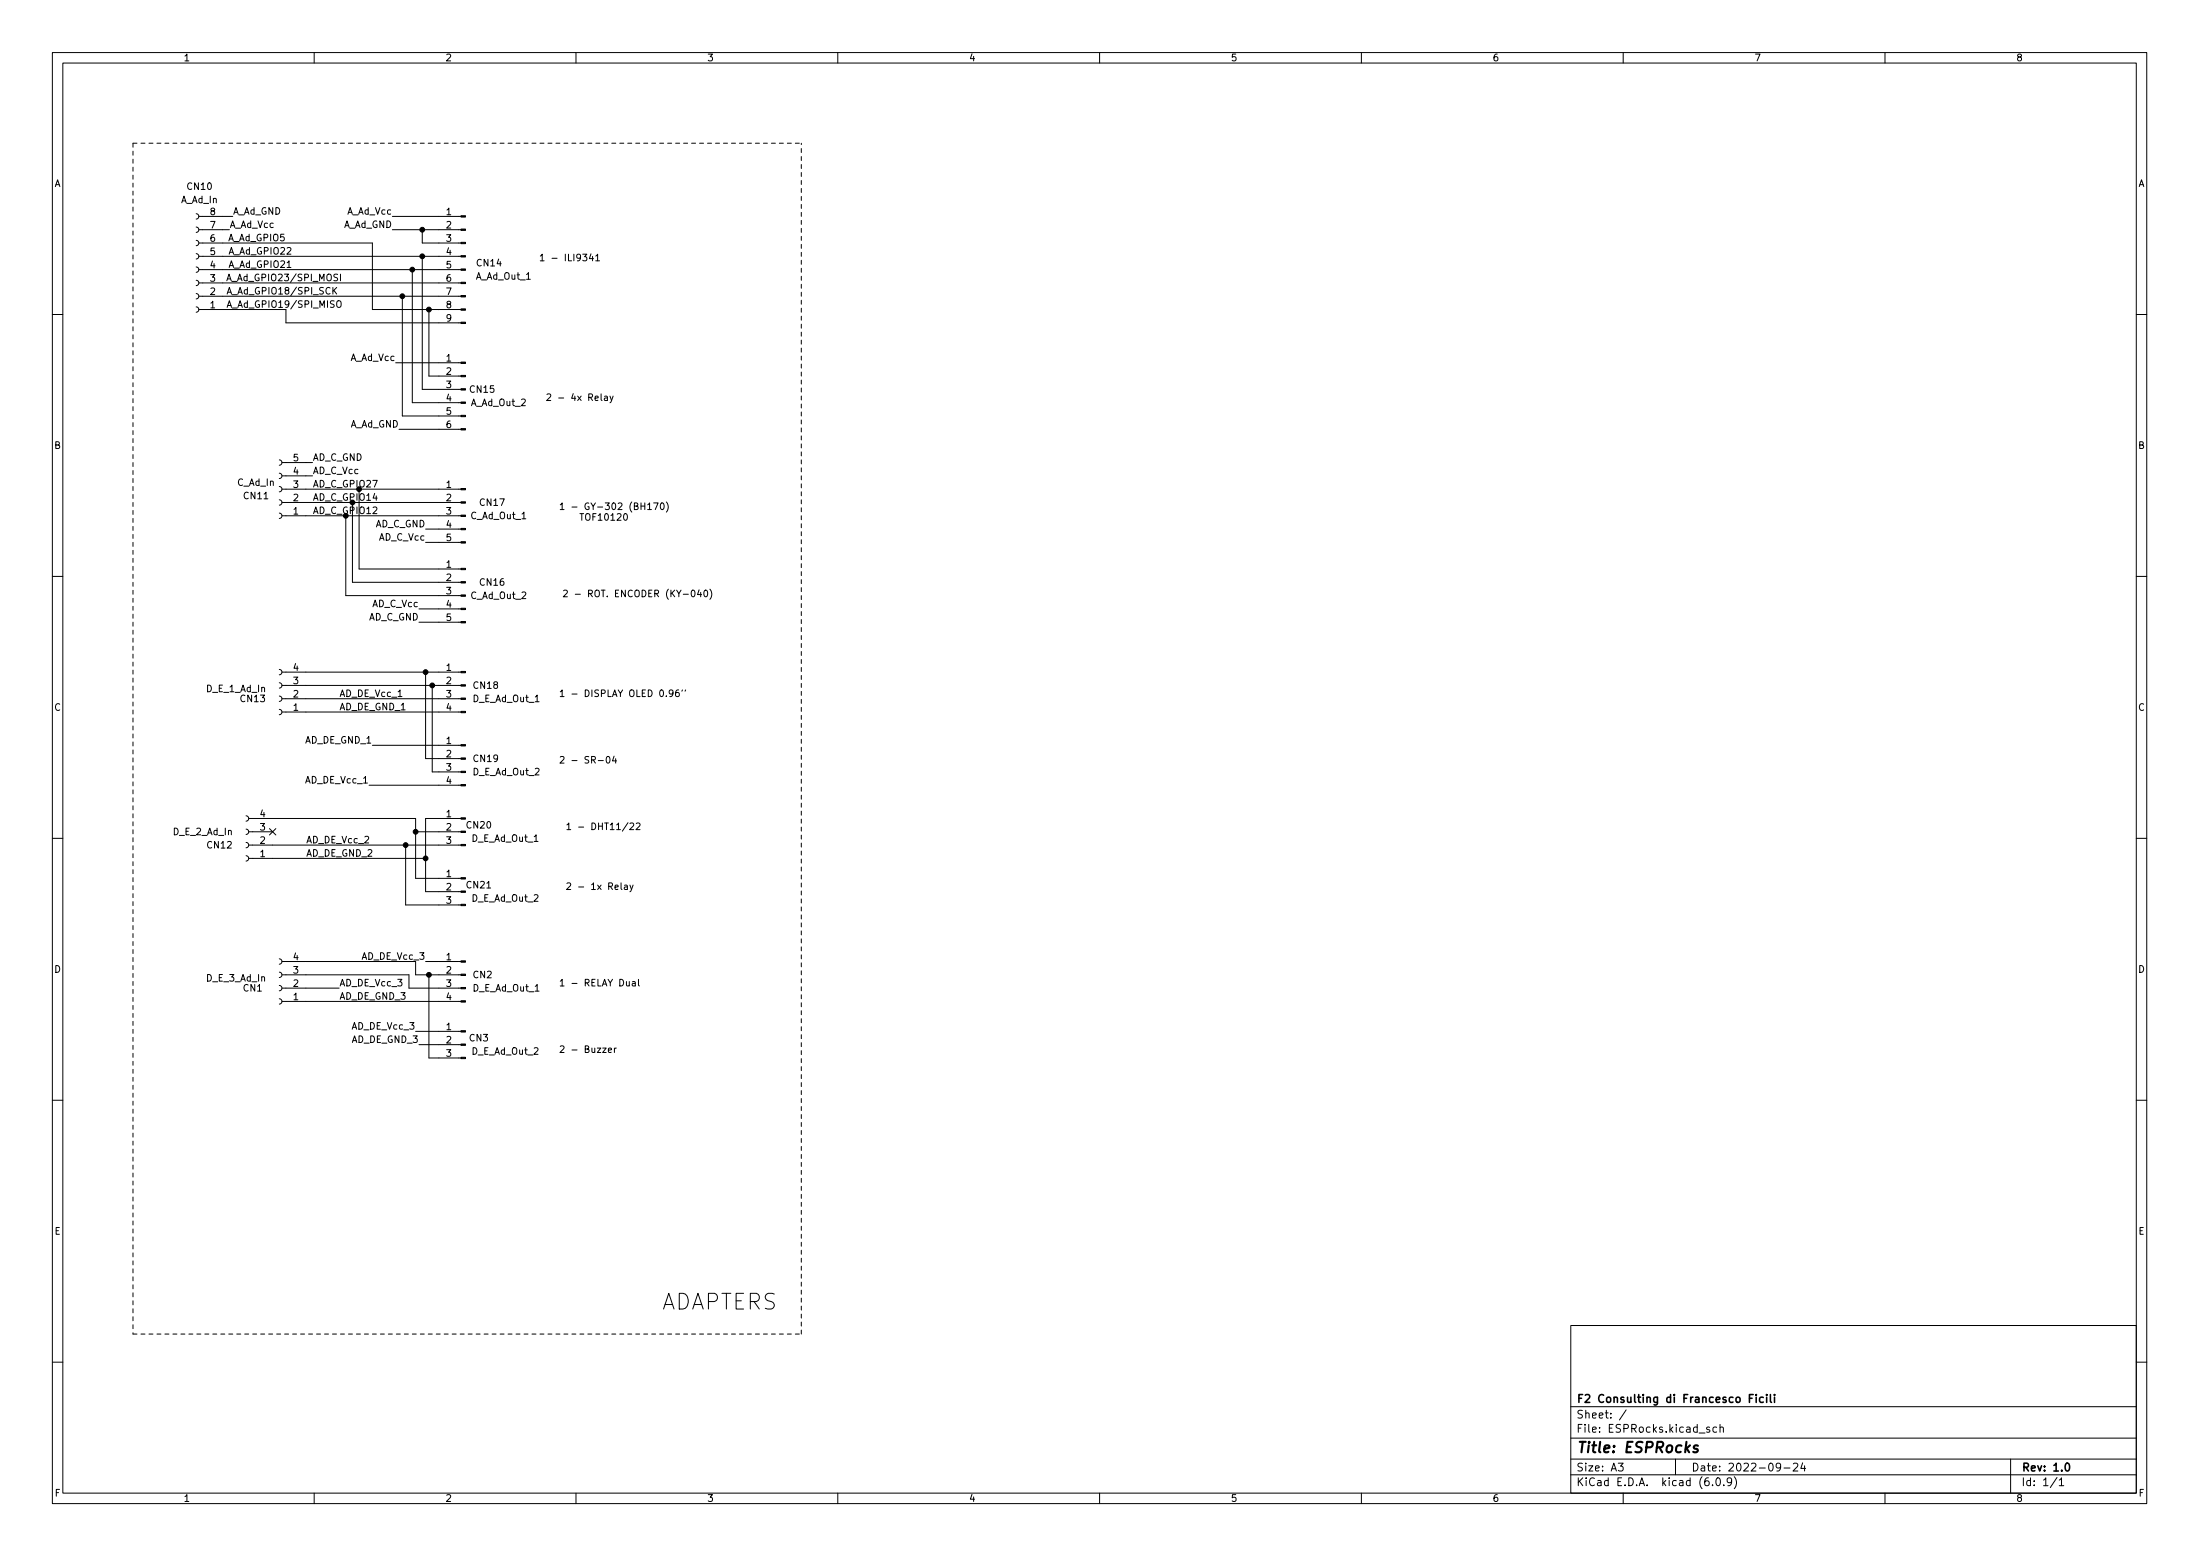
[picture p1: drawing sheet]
<svg xmlns="http://www.w3.org/2000/svg" width="420mm" height="297mm" viewBox="0 0 420 297" stroke-linecap="round" stroke-linejoin="round" font-family="sans-serif">
<g fill="none" stroke="#000" stroke-width=".19">
<path d="M10 10h400v277h-400zM12 12h396v273h-396zM60 10v2M110 10v2M160 10v2M210 10v2M260 10v2M310 10v2M360 10v2M37.5 40.8l.3 .2 .2 .3-.2 .4-.3 .1M37.5 43.3l.3 .2 .2 .4-.2 .3-.3 .2M37.5 45.9l.3 .1 .2 .4-.2 .4-.3 .1"/>
<path d="M37.5 48.4l.3 .2 .2 .3-.2 .4-.3 .1M37.5 51l.3 .1 .2 .4-.2 .3-.3 .2M37.5 53.5l.3 .2 .2 .3-.2 .4-.3 .1M37.5 56l.3 .2 .2 .4-.2 .3-.3 .2M37.5 58.6l.3 .1 .2 .4-.2 .4-.3 .1M38 41.3h6.4M38 43.9h5.8M38 46.4h33.1v12.7h16.9M38 48.9h50M38 51.5h50M38 54h50M38 56.6h50"/>
<path d="M38 59.1h16.6v2.5h33.4M43.3 53.6l.4-1.3 .5 1.3M43.4 53.2h.6M63.6 54.9v1.2M63.8 55.4l.5 .7M64.3 54.9l-.7 .7M64.5 57.5l.1-.1a.43 .43 0 0 1 .5 .4v.5a.42 .42 0 0 1-.4 .4 .42 .42 0 0 1-.4-.4zM74.9 41.3h13.1M74.9 43.9h13.1M76.8 56.6v22.8h11.2M78.7 51.5v25.4h9.3M80.6 48.9v25.4h7.4"/>
<path d="M80.6 43.9v2.5h7.4M81.9 59.1v12.7h6.1M111.3 48.5h.8l-.4 .5 .3 .1v.6l-.2 .1-.5-.1M112.9 48.5l-.3 .9h.7M113.2 48.9v.9M113.8 48.9l.3-.4v1.3M113.8 49.8h.7M10 60h2M75.6 69.3h12.4M113.7 76l.6-.1-.1-.2-.4-.1-.1 .2v.6h.5M114.8 75.2v1.1l.2 .2M115.5 75.7h.4l.1 .8"/>
<path d="M116 75.9l-.4 .1-.2 .2 .2 .3 .4-.1M116.5 75.6l.3 .9M117.1 75.6l-.4 1.2-.2 .1M408 60h2M53.3 87.8l.4 .1 .1 .4-.1 .4-.4 .1M53.3 90.3l.4 .2 .1 .3-.1 .4-.4 .1M53.3 92.9l.4 .1 .1 .4-.1 .3-.4 .2M53.3 95.4l.4 .2 .1 .3-.1 .4-.4 .1M53.3 98l.4 .1 .1 .4-.1 .3-.4 .2M53.8 98.5h34.2M53.8 95.9h34.2M53.8 93.4h34.2"/>
<path d="M53.8 88.3h5.9M53.8 90.8h5.9M66 98.5v15.2h22M67.3 95.9v15.3h20.7M68.6 93.4v15.2h19.4M76.2 82h11.8M117.9 98.2l.5-.1 .2 .3-.8 .9h.8M119.2 98.2l.2-.1a.68 .68 0 0 1 .4 .6 .68 .68 0 0 1-.4 .6l-.3-.5zM122.4 96.6h.7M123.1 96v1.3M123.7 96.4l.4-.4v1.3M123.7 97.3h.7"/>
<path d="M124.8 96h.9l-.6 1.3M126.2 96.1l.2-.1a.68 .68 0 0 1 .5 .6 .68 .68 0 0 1-.5 .7l-.3-.5zM127.3 95.8a1.46 1.46 0 0 1 0 2M10 110h2M80 118.8h8M80 116.2h8M81.3 103.5h6.7M81.3 101h6.7M132.1 112.8l.2-.1a.68 .68 0 0 1 .4 .6 .68 .68 0 0 1-.4 .6l-.3-.5zM133.5 112.6l-.3 .9h.8M133.8 113.1v.8M134.5 112.8l.2-.1a.68 .68 0 0 1 .5 .6 .68 .68 0 0 1-.5 .6l-.3-.5z"/>
<path d="M135.6 112.5a1.46 1.46 0 0 1 0 1.9M408 110h2M53.3 127.8l.4 .1 .1 .4-.1 .4-.4 .1M53.3 130.3l.4 .2 .1 .3-.1 .4-.4 .2M53.3 132.9l.4 .1 .1 .4-.1 .3-.4 .2M53.3 135.4l.4 .2 .1 .3-.1 .4-.4 .1M53.8 135.9h34.2M53.8 133.4h34.2M53.8 130.8h34.2M53.8 128.3h34.2M81.3 128.3v16.5h6.7M82.5 130.8v16.6h5.5"/>
<path d="M127.3 132.9v.1M128.5 132.3l-.2 .2h-.3l-.2-.2v-.4l.2-.2h.3l.2 .2a.84 .84 0 0 1-.3 1.1h-.3M129.6 131.7l-.3 .1a.86 .86 0 0 0 0 1.2l.4-.1v-.5l-.2-.2h-.2l-.3 .2M130.3 131.7l-.1 .2M130.9 131.7l-.1 .2M47 155.7l.3 .2 .2 .3-.2 .4-.3 .2M47 158.3l.3 .1 .2 .4-.2 .3-.3 .2M47.5 156.2h31.9v11.5h8.6M47.5 158.8h4.6M51.5 158.2l1.2 1.2M52.7 158.2l-1.2 1.2M70.5 149.9h17.5"/>
<path d="M71.1 142.3h16.9M79.4 158.8h8.6M88 156.2h-6.7v14h6.7M114.3 145.2h.9M115.9 144.5l.2-.1a.68 .68 0 0 1 .4 .6 .68 .68 0 0 1-.4 .7l-.3-.5zM117.3 144.3l-.3 1h.8M117.6 144.8v.9M119.9 157l-1 1.7M120.3 157.2l.5-.1 .2 .4-.8 .9h.8M121.5 157.2l.5-.1 .2 .4-.7 .9h.7M10 160h2M47 160.8l.3 .2 .2 .3-.2 .4-.3 .1"/>
<path d="M47 163.4l.3 .1 .2 .4-.2 .3-.3 .2M47.5 161.3h40.5M47.5 163.9h33.8M77.5 161.3v11.5h10.5M117.5 169.4l.6-.1-.1-.3h-.4l-.1 .1v.6h.5M118.6 168.5v1.1l.2 .2M119.3 169h.5v.8M119.8 169.3h-.4l-.2 .2 .2 .3 .4-.1M120.3 169l.3 .8M120.9 169l-.4 1.1-.2 .1M408 160h2M53.3 183l.4 .2 .1 .4-.1 .3-.4 .2"/>
<path d="M53.3 185.6l.4 .1 .1 .4-.1 .4-.4 .1M53.3 188.1l.4 .2 .1 .3-.1 .4-.4 .1M53.3 190.7l.4 .1 .1 .4-.1 .3-.4 .2M53.8 191.2h34.2M53.8 188.6h11M53.8 186.1h24.3v2.5h9.9M53.8 183.6h25.6v2.5h8.6M79.4 196.9h8.6M80 199.4h8M81.3 183.6h6.7M81.9 186.1v15.9h6.1M119.6 187.4l.1 .8h.3l.2-.1"/>
<path d="M120.2 187.4v.8M120.8 187.4h.5v.8M121.3 187.7h-.4l-.2 .2 .2 .3h.4M121.9 187v1l.2 .2M10 210h2M115.1 200.1h.7l-.7 .8h.7M116.2 200.5l.6-.1-.1-.3h-.3l-.2 .2 .1 .6h.4M117.3 200.1v.8M117.7 200.1l-.4 .2M408 210h2M300 253h108v32h-108zM10 260h2"/>
<path d="M300 278.5h108M300 274.5h108M300 268.5h108M309.1 279.3h.9l-.5 .6 .4 .1v.7l-.2 .1-.6-.1M310.6 269.1l-1.3 2M320 278.5v3M326.5 272.5l-.4-.1-.2 .2 .1 .2 .5 .2v.3h-.6M327.9 272.5l-.5-.1-.3 .3 .2 .6h.6M328.5 272.6l.2-.2 .4 .1v.9M328.5 271.9v1.5M340.1 280l-.3 .2h-.3l-.3-.2 .2-.6 .4-.1 .2 .2a.99 .99 0 0 1-.4 1.3h-.2M342.5 279.5l.6-.2 .2 .2 .1 .2-1 1.1h1"/>
<path d="M344.3 279.2l-.4 1.1h1M344.6 279.8v1M384 278.5v6.5M408 260h2M60 285v2M110 285v2M160 285v2M210 285v2M260 285v2M300 281.5h108M310 285v2M327.1 283.5v.1"/>
<path d="M327.9 282.2l.2-.1a.8 .8 0 0 1 .5 .8 .8 .8 0 0 1-.5 .7 1 1 0 0 1-.2-1.4zM329.2 283.5v.1M330.7 282.8l-.3 .2h-.3l-.2-.2 .1-.6 .4-.1 .2 .2a.99 .99 0 0 1-.3 1.3h-.3M331.2 281.9a1.72 1.72 0 0 1 0 2.3M340.7 280.2h1.2M360 285v2M392.9 282l-1.3 2M393.3 282.5l.4-.4v1.5M393.3 283.6h.8"/>
</g>
<path d="M334.1 266.9h.5M334.8 266.2h-.7v1.5M335.4 266.2v.2M335.4 266.7v1M336.8 266.8l-.5-.1-.3 .3 .2 .6h.6M337.4 266.2v.2M337.4 266.7v1M338.1 266.2v1.3l.2 .2M338.9 266.2v.2M338.9 266.7v1M394.6 279.4l.2-.1a.8 .8 0 0 1 .5 .8 .8 .8 0 0 1-.5 .7 1 1 0 0 1-.2-1.4z" fill="none" stroke="#000" stroke-width=".3"/>
<path d="M324.3 276a.49 .49 0 0 0-.8 .3l.2 .3 .5 .1 .1 .2-.4 .3-.5-.1" fill="none" stroke="#000" stroke-width=".4"/>
<g fill="#000" stroke="#000" stroke-width=".19">
<path d="M88 59h.9v.2h-.9zM88 56.4h.9v.3h-.9zM88 53.9h.9v.2h-.9zM88 51.3h.9v.3h-.9zM88 48.8h.9v.3h-.9zM88 46.3h.9v.2h-.9zM88 43.7h.9v.3h-.9zM88 41.2h.9v.2h-.9zM88 79.3h.9v.2h-.9zM88 76.7h.9v.3h-.9zM88 74.2h.9v.3h-.9zM88 71.7h.9v.2h-.9z"/>
<path d="M88 69.1h.9v.3h-.9zM88 61.5h.9v.3h-.9zM88 81.8h.9v.3h-.9zM88 98.3h.9v.3h-.9zM88 95.8h.9v.2h-.9zM88 93.3h.9v.2h-.9zM88 118.7h.9v.2h-.9zM88 116.1h.9v.3h-.9zM88 113.6h.9v.2h-.9zM88 111h.9v.3h-.9zM88 108.5h.9v.2h-.9zM88 103.4h.9v.3h-.9z"/>
<path d="M88 100.9h.9v.2h-.9zM88 135.8h.9v.3h-.9zM88 133.3h.9v.2h-.9zM88 130.7h.9v.3h-.9zM88 128.2h.9v.2h-.9zM88 149.8h.9v.2h-.9zM88 147.2h.9v.3h-.9zM88 144.7h.9v.2h-.9zM88 142.1h.9v.3h-.9zM88 158.7h.9v.2h-.9zM88 156.1h.9v.3h-.9zM88 161.2h.9v.3h-.9z"/>
<path d="M88 172.6h.9v.3h-.9zM88 170.1h.9v.2h-.9zM88 167.5h.9v.3h-.9zM88 199.3h.9v.3h-.9zM88 196.8h.9v.2h-.9zM88 191h.9v.3h-.9zM88 188.5h.9v.3h-.9zM88 186h.9v.2h-.9zM88 183.4h.9v.3h-.9zM88 201.8h.9v.3h-.9z"/>
<circle cx="76.8" cy="56.6" r=".46"/>
<circle cx="78.7" cy="51.5" r=".46"/>
<circle cx="80.6" cy="48.9" r=".46"/>
<circle cx="80.6" cy="43.9" r=".46"/>
<circle cx="81.9" cy="59.1" r=".46"/>
<circle cx="81.3" cy="128.3" r=".46"/>
<circle cx="82.5" cy="130.8" r=".46"/>
<circle cx="79.4" cy="158.8" r=".46"/>
<circle cx="77.5" cy="161.3" r=".46"/>
<circle cx="81.3" cy="163.9" r=".46"/>
<circle cx="81.9" cy="186.1" r=".46"/>
</g>
<path d="M25.4 27.3h127.6M25.4 27.3v227.4M25.4 254.7h127.6M153 254.7v-227.4" fill="none" stroke="#000" stroke-width=".19" stroke-dasharray=".8 .8"/>
<text font-size="4.2" x="126.4" y="250">ADAPTERS</text>
<text font-size="2.8" x="301" y="277.3">Title: ESPRocks</text>
<g font-size="2.1">
<text x="301" y="267.8">F2 Consulting di Francesco Ficili</text>
<text x="301" y="273.5">File: ESPRocks.kicad_sch</text>
<text x="301" y="270.8">Sheet: /</text>
<text x="301" y="280.9">Size: A3</text>
<text x="323" y="280.9">Date: 2022-09-24</text>
<text x="386" y="280.9">Rev: 1.0</text>
<text x="301" y="283.7">KiCad E.D.A. kicad (6.0.9)</text>
<text x="386" y="283.7">Id: 1/1</text>
</g>
<g font-size="1.8">
<text x="35" y="11.7">1</text>
<text x="85" y="11.7">2</text>
<text x="135" y="11.7">3</text>
<text x="185" y="11.7">4</text>
<text x="235" y="11.7">5</text>
<text x="285" y="11.7">6</text>
<text x="335" y="11.7">7</text>
<text x="385" y="11.7">8</text>
<text x="10.3" y="35.7">A</text>
<text x="408.3" y="35.7">A</text>
<text x="34.5" y="38.8">A_Ad_In</text>
<text x="35.8" y="36.2">CN10</text>
<text x="40.1" y="41.1">8</text>
<text x="44.4" y="41">A_Ad_GND</text>
<text x="66.2" y="41">A_Ad_Vcc</text>
<text x="85.2" y="41.1">1</text>
<text x="40.1" y="46.1">6</text>
<text x="40.1" y="43.6">7</text>
<text x="43.6" y="46">A_Ad_GPIO5</text>
<text x="43.8" y="43.5">A_Ad_Vcc</text>
<text x="65.4" y="43.5">A_Ad_GND</text>
<text x="85.2" y="43.6">2</text>
<text x="85.2" y="46.1">3</text>
<text x="40.1" y="53.8">3</text>
<text x="40.1" y="51.2">4</text>
<text x="40.1" y="48.7">5</text>
<text x="43.9" y="48.6">A_Ad_GPIO22</text>
<text x="43.9" y="51.1">A_Ad_GPIO21</text>
<text x="44.6" y="53.7">A_Ad_GPIO23/SPI_MOSI</text>
<text x="85.2" y="48.7">4</text>
<text x="85.2" y="51.2">5</text>
<text x="85.2" y="53.8">6</text>
<text x="90.9" y="53.4">A_Ad_Out_1</text>
<text x="91.1" y="50.8">CN14</text>
<text x="102.9" y="49.9">1 - ILI9341</text>
<text x="40.1" y="58.8">1</text>
<text x="40.1" y="56.3">2</text>
<text x="43.2" y="56.2">A_Ad_GPIO18/SPI_SCK</text>
<text x="43.2" y="58.7">A_Ad_GPIO19/SPI_MISO</text>
<text x="85.2" y="56.3">7</text>
<text x="85.2" y="58.8">8</text>
<text x="85.2" y="61.4">9</text>
<text x="66.8" y="68.9">A_Ad_Vcc</text>
<text x="85.2" y="69">1</text>
<text x="85.2" y="71.5">2</text>
<text x="85.2" y="74.1">3</text>
<text x="85.2" y="76.6">4</text>
<text x="89.8" y="75">CN15</text>
<text x="89.9" y="77.5">A_Ad_Out_2</text>
<text x="104.1" y="76.5">2 - 4x Relay</text>
<text x="66.7" y="81.6">A_Ad_GND</text>
<text x="85.2" y="79.2">5</text>
<text x="85.2" y="81.7">6</text>
<text x="10.3" y="85.7">B</text>
<text x="56" y="88">5</text>
<text x="59.7" y="88">AD_C_GND</text>
<text x="408.3" y="85.7">B</text>
<text x="45.3" y="92.7">C_Ad_In</text>
<text x="46.6" y="95.3">CN11</text>
<text x="56" y="95.7">2</text>
<text x="56" y="93.1">3</text>
<text x="56" y="90.6">4</text>
<text x="59.7" y="90.5">AD_C_Vcc</text>
<text x="59.7" y="93">AD_C_GPIO27</text>
<text x="59.7" y="95.6">AD_C_GPIO14</text>
<text x="85.2" y="93.1">1</text>
<text x="85.2" y="95.7">2</text>
<text x="56" y="98.2">1</text>
<text x="59.7" y="98.1">AD_C_GPIO12</text>
<text x="71.6" y="100.7">AD_C_GND</text>
<text x="85.2" y="98.2">3</text>
<text x="85.2" y="100.7">4</text>
<text x="89.9" y="99.1">C_Ad_Out_1</text>
<text x="91.7" y="96.6">CN17</text>
<text x="106.7" y="97.3">1 - GY-302 (BH170)</text>
<text x="108.6" y="99.4">TOF10120</text>
<text x="72.3" y="103.2">AD_C_Vcc</text>
<text x="85.2" y="103.3">5</text>
<text x="85.2" y="108.4">1</text>
<text x="85.2" y="110.9">2</text>
<text x="85.2" y="113.4">3</text>
<text x="91.7" y="111.8">CN16</text>
<text x="107.3" y="114">2 - ROT. ENCODER (KY-040)</text>
<text x="70.3" y="118.4">AD_C_GND</text>
<text x="71.1" y="115.9">AD_C_Vcc</text>
<text x="85.2" y="116">4</text>
<text x="85.2" y="118.5">5</text>
<text x="89.9" y="114.3">C_Ad_Out_2</text>
<text x="56" y="130.6">3</text>
<text x="56" y="128.1">4</text>
<text x="85.2" y="128.1">1</text>
<text x="85.2" y="130.6">2</text>
<text x="90.5" y="131.5">CN18</text>
<text x="10.3" y="135.7">C</text>
<text x="39.4" y="132.1">D_E_1_Ad_In</text>
<text x="46" y="134">CN13</text>
<text x="56" y="135.7">1</text>
<text x="56" y="133.1">2</text>
<text x="64.8" y="133">AD_DE_Vcc_1</text>
<text x="64.8" y="135.6">AD_DE_GND_1</text>
<text x="85.2" y="133.1">3</text>
<text x="85.2" y="135.7">4</text>
<text x="90.3" y="134">D_E_Ad_Out_1</text>
<text x="106.7" y="133">1 - DISPLAY OLED 0.96''</text>
<text x="408.3" y="135.7">C</text>
<text x="58.2" y="141.9">AD_DE_GND_1</text>
<text x="85.2" y="142">1</text>
<text x="58.4" y="149.5">AD_DE_Vcc_1</text>
<text x="85.2" y="144.6">2</text>
<text x="85.2" y="147.1">3</text>
<text x="85.2" y="149.6">4</text>
<text x="90.3" y="148">D_E_Ad_Out_2</text>
<text x="90.5" y="145.5">CN19</text>
<text x="106.7" y="145.7">2 - SR-04</text>
<text x="49.7" y="156">4</text>
<text x="85.2" y="156">1</text>
<text x="33.1" y="159.4">D_E_2_Ad_In</text>
<text x="39.6" y="162">CN12</text>
<text x="49.7" y="161.1">2</text>
<text x="49.7" y="158.5">3</text>
<text x="58.4" y="161">AD_DE_Vcc_2</text>
<text x="85.2" y="158.5">2</text>
<text x="85.2" y="161.1">3</text>
<text x="89.2" y="158.2">CN20</text>
<text x="90.1" y="160.7">D_E_Ad_Out_1</text>
<text x="107.9" y="158.4">1 - DHT11/22</text>
<text x="49.7" y="163.6">1</text>
<text x="58.4" y="163.5">AD_DE_GND_2</text>
<text x="85.2" y="167.4">1</text>
<text x="85.2" y="170">2</text>
<text x="85.2" y="172.5">3</text>
<text x="89.2" y="169.6">CN21</text>
<text x="90.1" y="172.1">D_E_Ad_Out_2</text>
<text x="107.9" y="169.9">2 - 1x Relay</text>
<text x="10.3" y="185.7">D</text>
<text x="56" y="185.8">3</text>
<text x="56" y="183.3">4</text>
<text x="69.2" y="183.2">AD_DE_Vcc_3</text>
<text x="85.2" y="183.3">1</text>
<text x="85.2" y="185.8">2</text>
<text x="408.3" y="185.7">D</text>
<text x="39.4" y="187.4">D_E_3_Ad_In</text>
<text x="46.5" y="189.3">CN1</text>
<text x="56" y="190.9">1</text>
<text x="56" y="188.4">2</text>
<text x="64.8" y="190.8">AD_DE_GND_3</text>
<text x="64.8" y="188.3">AD_DE_Vcc_3</text>
<text x="85.2" y="188.4">3</text>
<text x="85.2" y="190.9">4</text>
<text x="90.3" y="189.3">D_E_Ad_Out_1</text>
<text x="90.4" y="186.7">CN2</text>
<text x="106.7" y="188.3">1 - RELAY Dual</text>
<text x="67.3" y="196.5">AD_DE_Vcc_3</text>
<text x="85.2" y="196.6">1</text>
<text x="67.1" y="199.1">AD_DE_GND_3</text>
<text x="85.2" y="199.2">2</text>
<text x="85.2" y="201.7">3</text>
<text x="89.7" y="198.8">CN3</text>
<text x="90.1" y="201.3">D_E_Ad_Out_2</text>
<text x="106.7" y="201">2 - Buzzer</text>
<text x="10.4" y="235.7">E</text>
<text x="408.4" y="235.7">E</text>
<text x="10.4" y="285.7">F</text>
<text x="35" y="286.7">1</text>
<text x="85" y="286.7">2</text>
<text x="135" y="286.7">3</text>
<text x="185" y="286.7">4</text>
<text x="235" y="286.7">5</text>
<text x="285" y="286.7">6</text>
<text x="335" y="286.7">7</text>
<text x="385" y="286.7">8</text>
<text x="408.4" y="285.7">F</text>
</g>
</svg>
